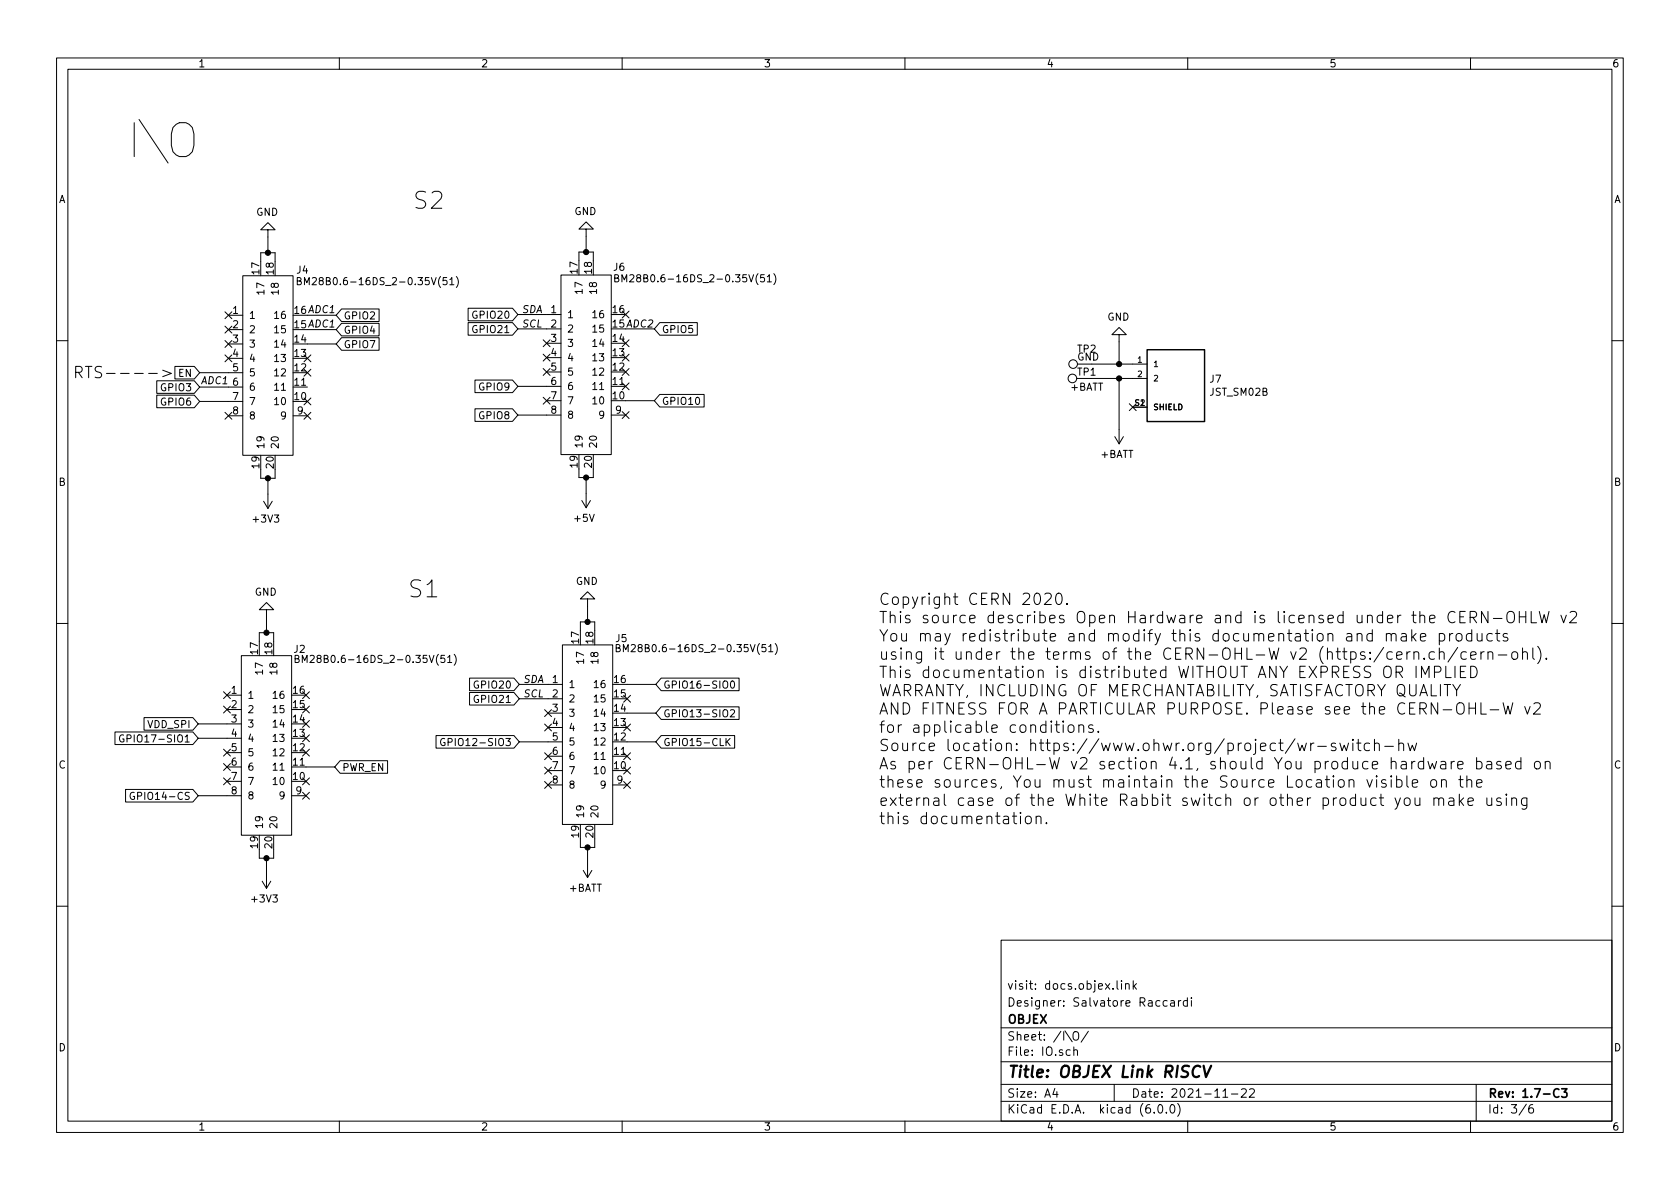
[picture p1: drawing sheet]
<svg xmlns="http://www.w3.org/2000/svg" width="297mm" height="210mm" viewBox="0 0 297 210" stroke-linecap="round" stroke-linejoin="round" font-family="sans-serif">
<g fill="none" stroke="#000" stroke-width=".18">
<path d="M10 10.2h277v190.1h-277zM12 12.2h273v186.1h-273zM60 10.2v2M110 10.2v2M160 10.2v2M210 10.2v2M260 10.2v2M39.8 55.1l1.2 1.3M39.8 57.7l1.2 1.2M40.4 55.7h2.5M40.4 58.3h2.5M41 55.1l-1.2 1.3"/>
<path d="M41 57.7l-1.2 1.2M42.9 48.8h8.9v31.7h-8.9zM46.1 46.2v-1.5h2.5v1.5M47.4 40.6h1.2l-1.2-1.2-1.3 1.2h1.3v4.1M52.6 49.7l.5-.1 .1-.2v-.2l-.6-.1v1.3h.4l.2-.2 .1-.3-.3-.2M53.8 50.4v-1.3l.5 .9 .4-.9v1.3M54.4 55.7h5M54.4 58.3h5M60.4 59.7h6.6v2.2h-6.6l-1-1.1zM60.4 57.2h6.6v2.2h-6.6l-1-1.1zM60.4 54.6h6.6v2.3h-6.6l-1-1.2zM79 49.1h-.6l-.1 .6 .2-.1h.4l.1 .2v.4l-.2 .2-.5-.2"/>
<path d="M79.5 49.4l.4-.3v1.3M79.5 50.4h.8M80.7 48.9a1.46 1.46 0 0 1 0 1.9M82.8 54.5h7.8l1 1.1-1 1.1h-7.8zM82.8 57h7.8l1 1.2-1 1.1h-7.8zM91.6 55.6h7.6M91.6 58.2h7.6M99.2 48.6h8.9v31.8h-8.9zM102.4 46.1v-1.5h2.5v1.5M103.6 40.5h1.3l-1.3-1.3-1.2 1.3h1.2v4.1M108.7 49.2l.5-.1 .2-.2-.1-.2-.6-.1v1.2h.5l.2-.1v-.3l-.3-.2M110 49.8v-1.2l.4 .9 .4-.9v1.2"/>
<path d="M110 55l1.2 1.2M110.6 58.2h5.1M111.2 55l-1.2 1.2M116.6 57h6.7v2.3h-6.7l-.9-1.1zM135.1 48.6h-.6v.6l.1-.1h.5l.1 .2-.1 .4-.2 .1-.4-.1M135.7 48.9l.3-.3v1.2M135.7 49.8h.7M136.8 48.4a1.46 1.46 0 0 1 0 1.9M197.9 59.2h1.2l-1.2-1.3-1.3 1.3h1.3v5.2M10 60.2h2M23.8 66h1.5M26.3 66h1.5"/>
<path d="M27.7 69.9h6.7l.9 1.1-.9 1.1h-6.7zM27.7 67.3h6.7l.9 1.1-.9 1.2h-6.7zM28.8 65.5l1.5 .5-1.5 .6M30.9 64.8h3.5l.9 1.1-.9 1.1h-3.5zM35.3 68.4h7.6M35.3 65.9h7.6M35.3 71h7.6M39.8 72.9l1.2 1.2M39.8 60.2l1.2 1.2M39.8 62.8l1.2 1.2M40.4 60.8h2.5M40.4 63.4h2.5"/>
<path d="M40.4 73.5h2.5M41 72.9l-1.2 1.2M41 60.2l-1.2 1.2M41 62.8l-1.2 1.2M51.8 68.4h2.6M51.8 73.5h2.6M53.7 70.4l1.3 1.2M53.7 72.9l1.3 1.2M53.7 65.3l1.3 1.2M53.7 62.8l1.3 1.2M54.4 60.8h5M55 70.4l-1.3 1.2"/>
<path d="M55 72.9l-1.3 1.2M55 65.3l-1.3 1.2M55 62.8l-1.3 1.2M84 72.3h6.6l1 1.1-1 1.1h-6.6zM84 67.2h6.6l1 1.1-1 1.1h-6.6zM91.6 68.3h7.6M91.6 73.4h7.6M96 70.3l1.3 1.2M96 65.2l1.3 1.2M96 62.6l1.3 1.2M96 60.1l1.3 1.2M96.6 60.7h2.6"/>
<path d="M96.6 63.2h2.6M96.6 65.8h2.6M96.6 70.9h2.6M97.3 70.3l-1.3 1.2M97.3 65.2l-1.3 1.2M97.3 62.6l-1.3 1.2M97.3 60.1l-1.3 1.2M108.1 68.3h2.5M108.1 73.4h2.5M110 60.1l1.2 1.2M110 65.2l1.2 1.2M110 62.6l1.2 1.2"/>
<path d="M110 72.8l1.2 1.2M110 67.7l1.2 1.2M110.6 70.9h5.1M111.2 60.1l-1.2 1.2M111.2 65.2l-1.2 1.2M111.2 62.6l-1.2 1.2M111.2 72.8l-1.2 1.2M111.2 67.7l-1.2 1.2M116.6 69.7h7.9v2.3h-7.9l-.9-1.1zM192.9 66.9h9.9M193 64.4h9.8M197.1 77.2l.8 1.3"/>
<path d="M197.9 66.9v11.6M198.6 77.2l-.7 1.3M199.7 71.4l1.2 1.2M200.3 72h2.5M200.9 71.4l-1.2 1.2M285 60.2h2M46.1 83.1v1.5h2.5v-1.5M46.6 88.6l.8 1.3M47.4 84.6v5.3M48.1 88.6l-.7 1.3M102.4 82.9v1.5h2.5v-1.5M102.9 88.5l.7 1.3"/>
<path d="M103.6 84.4v5.4M104.4 88.5l-.8 1.3M10 110.2h2M42.7 115.9h8.9v31.8h-8.9zM45.8 113.4v-1.5h2.6v1.5M47.1 107.8h1.3l-1.3-1.3-1.3 1.3h1.3v4.1M52.2 116.5l.5-.1 .1-.2v-.2l-.6-.1v1.3h.5l.1-.2 .1-.3-.3-.2M53.4 117.2v-1.3l.5 .9 .4-.9v1.3M78.6 115.9h-.6l-.1 .6 .2-.1h.4l.2 .2-.1 .4-.2 .2-.5-.2M79.2 116.2l.3-.3v1.3M79.2 117.2h.7M80.3 115.7a1.46 1.46 0 0 1 0 1.9"/>
<path d="M83 119.9h7.9l.9 1.1-.9 1.1h-7.9zM99.4 114h8.9v31.8h-8.9zM102.6 111.5v-1.5h2.6v1.5M103.9 105.9h1.3l-1.3-1.3-1.3 1.3h1.3v4.1M108.9 114.6l.6-.1 .1-.2v-.2l-.7-.1v1.2h.5l.2-.1 .1-.3-.3-.2M110.2 115.2v-1.2l.4 .9 .5-.9v1.2M116.9 119.9h13.8v2.2h-13.8l-.9-1.1zM135.4 114h-.6l-.1 .6 .2-.1h.4l.1 .2v.4l-.2 .1-.5-.1M135.9 114.3l.4-.3v1.2M135.9 115.2h.7M137.1 113.8a1.46 1.46 0 0 1 0 1.9M184.7 105.1l.3-.2h.5a.54 .54 0 0 1 .3 .9l-1.2 1.1h1.3"/>
<path d="M186.9 105a.48 .48 0 0 1 .8 .3 1.04 1.04 0 0 1-.6 1.6 1.33 1.33 0 0 1-.2-1.9zM188.6 106.7l.1 .1-.1 .1v-.1v-.1v.2M245.1 112.2a.5 .5 0 0 1 .9 .1v1.1M245.1 112v1.4M246 112.3l.3-.3 .4 .1 .1 1.3M246.9 115.9l1-.2-.1-.4h-.6l-.3 .2 .1 1 .2 .1 .6-.1M247.8 112.1l.2-.1 .6 .1 .1 1.3M248.7 112.5l-.7 .1a.39 .39 0 0 0-.3 .4 .39 .39 0 0 0 .3 .4l.7-.1M248.8 115.3v1.3M249.3 115.3a.51 .51 0 0 0-.5 .3M249.6 111.4v2M249.8 112.6l.6 .8"/>
<path d="M250 115.4a.5 .5 0 0 1 .9 .1v1.1M250 115.3v1.3M250.4 112l-.8 .8M250.4 117.8v2M251.1 112.7l1-.2-.1-.4-.6-.1-.3 .3 .1 1 .2 .1 .6-.1M251.3 119.8v-2l.7 1.4 .7-1.4v2M251.8 116.4l.1 .1-.1 .1-.1-.1 .1-.1v.2M253.6 115.3h-.5l-.4 .3v.6l.2 .3 .2 .1 .5-.1M253.6 118.9h.8a.54 .54 0 0 0 .4-.6 .54 .54 0 0 0-.4-.5h-.8v2M254.5 112.1l.6-.1 .3 .4v.6l-.2 .3-.1 .1-.6-.1M254.5 115.4a.5 .5 0 0 1 .8 .1v1.1M254.5 112v2"/>
<path d="M254.5 114.6v2M255.6 117.8v2h1M256.3 112v1.4M256.9 112a.51 .51 0 0 0-.6 .4M257.3 117.8v2M257.6 112.1a.55 .55 0 0 1 .9 .3v.6a.55 .55 0 0 1-.5 .4 .55 .55 0 0 1-.6-.4v-.6zM257.7 114.5l-1.7 2.6M258.1 109.1h.7M258.2 118.8h.7M259.1 108.1h-1v2h1M259.2 117.8h-1v2h1M259.3 115.3h-.6l-.4 .3v.6l.2 .3 .2 .1 .6-.1"/>
<path d="M259.9 109.2h.8a.54 .54 0 0 0 .4-.6 .54 .54 0 0 0-.4-.5h-.8v2M260 115.9l1-.2-.1-.4h-.6l-.3 .2 .1 1 .2 .1 .6-.1M260 117.8a1.06 1.06 0 0 1 1.2 .7 1.06 1.06 0 0 1-.4 1.2l-.8 .1zM260.2 112.1l-.6-.1-.3 .4v.6l.2 .3 .1 .1 .6-.1M260.2 111.4v2M260.4 109.2l.7 .9M261.2 112l.1 1.3a.55 .55 0 0 0 .7-.1M261.8 115.3v1.3M262 112v1.4M262.4 115.3a.51 .51 0 0 0-.6 .3M263.1 108.1v2l-1.2-2v2M263.1 115.4a.5 .5 0 0 1 .8 .1v1.1"/>
<path d="M263.1 115.3v1.3M263.9 112.1l-.6-.1-.4 .4v.6l.2 .3 .2 .1 .6-.1M264 109.4h1.6M264.4 112h.8M264.7 111.4v1.7l.1 .2 .4 .1M264.9 115.8h1.5M266.5 112.1l-.5-.1-.2 .3 .1 .3 .6 .2 .1 .2-.1 .3-.2 .1-.5-.1M266.7 108.2a.67 .67 0 0 1 .7 0 .67 .67 0 0 1 .4 .6v.7a.67 .67 0 0 1-.7 .7 .67 .67 0 0 1-.7-.7v-.7zM267.4 115.4a.55 .55 0 0 1 .5-.2 .55 .55 0 0 1 .4 .4v.6a.55 .55 0 0 1-.5 .4 .55 .55 0 0 1-.5-.4zM268.6 109.1h1.2M268.6 108.1v2M269.2 115.4a.5 .5 0 0 1 .9 .1v1.1"/>
<path d="M269.2 114.6v2M269.8 108.1v2M270.7 108.1v2h1M271 114.6v1.7l.3 .3M271.9 114.3a2.31 2.31 0 0 1 0 3.1M272.2 108.1l.4 2 .4-1.4 .4 1.4 .5-2M273.4 116.4l.1 .1-.1 .1-.1-.1 .1-.1v.2M276 108.8l.5 1.3 .4-1.3M277.6 108.3l.3-.2h.5a.54 .54 0 0 1 .3 .9l-1.2 1.1h1.3M285 110.2h2M20.3 129.4h13.8l1 1.2-1 1.1h-13.8zM21.9 130a.59 .59 0 0 0-.8 .6 .59 .59 0 0 0 .8 .6v-.5h-.2"/>
<path d="M22.2 139.6h11.9l1 1.1-1 1.1h-11.9zM25.5 126.9h8.6l1 1.1-1 1.1h-8.6zM35.1 128h7.6M35.1 130.6h7.6M39.5 135l1.2 1.2M39.5 137.6l1.2 1.2M39.5 132.5l1.2 1.2M39.5 124.9l1.2 1.2M39.5 122.3l1.2 1.2M40.1 122.9h2.6M40.1 135.6h2.6M40.1 125.5h2.6"/>
<path d="M40.1 133.1h2.6M40.1 138.2h2.6M40.7 135l-1.2 1.2M40.7 137.6l-1.2 1.2M40.7 132.5l-1.2 1.2M40.7 124.9l-1.2 1.2M40.7 122.3l-1.2 1.2M51.6 135.6h7.6M53.5 122.3l1.2 1.2M53.5 137.6l1.2 1.2M53.5 129.9l1.2 1.3M53.5 124.9l1.2 1.2"/>
<path d="M53.5 132.5l1.2 1.2M53.5 127.4l1.2 1.2M54.7 122.3l-1.2 1.2M54.7 137.6l-1.2 1.2M54.7 129.9l-1.2 1.3M54.7 124.9l-1.2 1.2M54.7 132.5l-1.2 1.2M54.7 127.4l-1.2 1.2M60.1 134.5h8.4v2.2h-8.4l-.9-1.1zM77.1 130.1h13.8l.9 1.1-.9 1.1h-13.8zM78.6 130.6a.59 .59 0 0 0-.7 .6 .59 .59 0 0 0 .7 .6l.1-.5h-.3M83 122.5h7.9l.9 1.1-.9 1.1h-7.9z"/>
<path d="M91.8 121h7.6M91.8 123.6h7.6M91.8 131.2h7.6M96.3 125.5l1.2 1.2M96.3 133.1l1.2 1.2M96.3 135.7l1.2 1.2M96.3 128l1.2 1.3M96.3 138.2l1.2 1.2M96.9 133.7h2.5M96.9 126.1h2.5M96.9 128.6h2.5M96.9 136.3h2.5"/>
<path d="M96.9 138.8h2.5M97.5 125.5l-1.2 1.2M97.5 133.1l-1.2 1.2M97.5 135.7l-1.2 1.2M97.5 128l-1.2 1.3M97.5 138.2l-1.2 1.2M108.3 133.7h2.6M108.3 138.8h2.6M110.3 133.1l1.2 1.2M110.3 135.7l1.2 1.2M110.3 128l1.2 1.3M110.3 138.2l1.2 1.2"/>
<path d="M110.3 123l1.2 1.2M110.9 121h5.1M110.9 126.1h5.1M110.9 131.2h5.1M111.5 133.1l-1.2 1.2M111.5 135.7l-1.2 1.2M111.5 128l-1.2 1.3M111.5 138.2l-1.2 1.2M111.5 123l-1.2 1.2M116.9 125h13.8v2.2h-13.8l-.9-1.1zM116.9 130.1h13v2.2h-13l-.9-1.1zM128.4 130.6v1.3"/>
<path d="M128.5 131.1l.6 .8M129.1 130.6l-.7 .7M129.2 125.6l.4-.1 .3 .4-.8 .9h.8M129.3 120.5l.2-.1a.68 .68 0 0 1 .4 .7 .68 .68 0 0 1-.4 .6l-.2-.1-.1-.4zM186.5 128.2h.8M186.8 127.5v1.7l.1 .2 .4 .1M188 127.5l-.1 .1 .1 .1 .1-.1-.1-.1v.2M188 128.2v1.3M189 128.3a.54 .54 0 0 1 .9 .3v.5a.54 .54 0 0 1-.5 .4 .54 .54 0 0 1-.6-.4v-.5zM190.8 128.4a.5 .5 0 0 1 .8 .1v1M190.8 128.2v1.3M193.2 128.3l-.4-.1-.3 .3 .1 .2 .6 .2 .1 .2-.1 .3-.2 .1-.5-.1"/>
<path d="M194.2 129.3l.1 .1-.1 .1-.1-.1 .1-.1v.2M229.5 131.4l.3 1.3 .4-.9 .4 .9 .4-1.3M231.7 131.4v1.3M232.3 131.4a.51 .51 0 0 0-.6 .4M233 132h1.5M236.1 131.5l-.4-.1-.3 .3 .1 .3 .6 .2 .1 .2-.1 .2-.2 .1-.5-.1M236.9 131.4l.4 1.3 .4-.9 .4 .9 .3-1.3M239.2 130.7l-.1 .1 .1 .1 .1-.1-.1-.1v.2M239.2 131.4v1.3M239.9 131.4h.7M240.2 130.7v1.8v.1l.4 .1M241.7 137.9l.5 1.3 .4-1.3"/>
<path d="M242.2 131.5l-.6-.1-.4 .4v.6l.2 .2 .2 .1 .6-.1M243 131.6a.5 .5 0 0 1 .9 .1v1M243 130.7v2M243.4 137.9v1.3M244.8 132h1.6M245 138l-.5-.1-.2 .3 .1 .2 .6 .2 .1 .2-.1 .3-.2 .1-.5-.1M246 137.9v1.3M246.9 138l.6-.1 .4 .3v.6l-.2 .3-.2 .1-.6-.1M246.9 137.2v2M247.3 131.6a.5 .5 0 0 1 .9 .1v1M247.3 130.7v2M248.8 137.2v1.7l.2 .3"/>
<path d="M248.9 131.4l.4 1.3 .4-.9 .4 .9 .4-1.3M249.7 138.5l1-.2-.1-.3-.6-.1-.3 .3 .1 .9 .2 .1 .6-.1M252.5 134.6l.4 1.4 .3-1 .4 1 .4-1.4M253.1 138a.55 .55 0 0 1 .9 .2v.6a.55 .55 0 0 1-.5 .4 .55 .55 0 0 1-.5-.4v-.6zM254.8 134.7l.2-.1 .5 .1 .1 1.3M254.9 138.1a.5 .5 0 0 1 .8 .1v1M254.9 137.9v1.3M255.6 135.1l-.6 .1a.39 .39 0 0 0-.3 .4 .39 .39 0 0 0 .3 .4l.6-.1M256.6 134.6v1.4M256.9 121l.6 1.1 .7-1.1M257.2 134.6a.51 .51 0 0 0-.6 .4M257.5 122.1v1"/>
<path d="M257.7 135.3l1-.2-.1-.4-.6-.1-.3 .3 .1 1 .2 .1 .6-.1M257.9 137.9h.8M258.2 137.2v1.7l.1 .2 .4 .1M259.4 138.1a.5 .5 0 0 1 .8 .1v1M259.4 137.2v2M259.7 124.3v2M259.7 125.2h1.2M260.9 124.3v2M261.1 134.7l.6-.1 .3 .4v.6l-.2 .3-.1 .1-.6-.1M261.1 138.5l.9-.2-.1-.3-.5-.1-.3 .3 .1 .9 .2 .1 .5-.1M261.1 134v2M261.8 124.3v2h1"/>
<path d="M262.9 134.7l.2-.1 .6 .1 .1 1.3M263.5 125.5h1.5M263.8 135.1l-.7 .1a.39 .39 0 0 0-.3 .4 .39 .39 0 0 0 .3 .4l.7-.1M265.4 134.7l-.5-.1-.3 .3 .1 .3 .7 .2 .1 .2-.1 .3-.2 .1-.6-.1M265.8 124.3l.4 2 .4-1.5 .4 1.5 .5-2M266.2 135.3l1-.2-.1-.4-.6-.1-.3 .3 .1 1 .2 .1 .6-.1M268.9 134.7l-.6-.1-.3 .4v.6l.1 .3 .2 .1 .6-.1M268.9 134v2M269.6 124.9l.5 1.4 .4-1.4M271.2 124.5l.3-.2h.5a.54 .54 0 0 1 .3 .8l-1.2 1.2h1.3M271.4 134.8a.55 .55 0 0 1 .5-.2 .55 .55 0 0 1 .5 .4v.6a.55 .55 0 0 1-.6 .4 .55 .55 0 0 1-.5-.4zM273.2 134.8a.5 .5 0 0 1 .9 .1v1.1"/>
<path d="M273.2 134.6v1.4M23.7 140.2a.59 .59 0 0 0-.7 .5 .59 .59 0 0 0 .7 .6l.1-.5h-.3M35.1 140.7h7.6M45.8 150.2v1.6h2.6v-1.6M46.4 155.8l.7 1.3M47.1 151.8v5.3M47.9 155.8l-.8 1.3M51.6 140.7h2.5M53.5 140.1l1.2 1.2M54.7 140.1l-1.2 1.2M102.6 148.3v1.6h2.6v-1.6M103.1 153.9l.8 1.3"/>
<path d="M103.9 149.9v5.3M104.6 153.9l-.7 1.3M180.4 144.3v1.4M181.4 144.5a.54 .54 0 0 1 .5-.2 .54 .54 0 0 1 .4 .4v.6a.54 .54 0 0 1-.5 .4 .54 .54 0 0 1-.5-.4zM183.2 144.5a.5 .5 0 0 1 .9 .1v1.1M183.2 144.3v1.4M185 145.5l.1 .1-.1 .1-.1-.1 .1-.1v.2M246.6 141.1l.5 1.3M247.6 141.1l-.7 1.8-.3 .2M248.4 141.3a.54 .54 0 0 1 .5-.2 .54 .54 0 0 1 .4 .4v.6a.54 .54 0 0 1-.5 .4 .54 .54 0 0 1-.5-.4zM250.2 141.1l.1 1.2a.55 .55 0 0 0 .7-.1M251 141.1v1.3"/>
<path d="M253.5 141.3a.5 .5 0 0 1 .9 .1v1M253.5 141.1v1.3M254.4 141.4l.3-.3 .5 .1v1.2M256.2 141.2l.2-.1 .6 .1 .1 1.2M257.1 141.6l-.7 .1a.39 .39 0 0 0-.3 .4 .39 .39 0 0 0 .3 .3l.7-.1M258 140.4v2M258.2 141.7l.6 .7M258.8 141.1l-.8 .8M259.5 141.8l1-.2-.1-.4-.6-.1-.3 .3 .1 .9 .2 .1 .6-.1M262.9 141.1l.1 1.2a.55 .55 0 0 0 .8-.1M263.8 141.1v1.3M265.4 141.2l-.5-.1-.3 .3 .1 .3 .7 .2 .1 .2-.1 .2-.2 .1-.6-.1"/>
<path d="M266.3 140.4l-.1 .1 .1 .1 .1-.1-.1-.1v.2M266.3 141.1v1.3M267.3 141.3a.5 .5 0 0 1 .8 .1v1M267.3 141.1v1.3M270 141.1v1.6a.54 .54 0 0 1-.9 .3M270 141.2l-.6-.1-.4 .4v.6l.2 .2 .2 .1 .6-.1M10 160.2h2M177 166.3h108v32h-108zM197.5 173.4v1.3l.2 .2M198.3 173.4v.2M198.3 173.9v1M199 174.1l.2-.2 .4 .1v.9"/>
<path d="M199 173.9v1M200.4 173.4v1.5M200.5 174.4l.4 .5M200.9 173.9l-.5 .6M206.4 177l-.5-.1-.3 .3v.4l.2 .3h.6M207 177h.6v.9M207.6 177.3l-.5 .1a.29 .29 0 0 0-.2 .2 .29 .29 0 0 0 .2 .3h.5M208.4 176.9v1M208.8 176.9l-.3 .1-.1 .2M209.9 177l-.4-.1-.3 .3v.4l.2 .3h.5M209.9 176.4v1.5M210.6 176.4v.2"/>
<path d="M210.6 176.9v1M285 160.2h2M60 198.3v2M110 198.3v2M160 198.3v2M177 194.8h108M177 191.8h108M177 187.8h108M177 181.8h108M186.5 192.5l-.4 1h1M186.9 193v1M188.3 182.3l1.3 1.9"/>
<path d="M189.2 185.7l-.4-.1-.3 .3v.4l.1 .3h.6M189.8 182.6a.5 .5 0 0 1 .6-.2 .5 .5 0 0 1 .3 .5v.5a.5 .5 0 0 1-.5 .6 .5 .5 0 0 1-.5-.6zM189.9 185.8l.2-.2 .3 .1 .1 .9M189.9 185.1v1.5M192.4 182.4l-1.3 1.9M197 191.8v3M204.1 196.7v.1M204.9 195.4l.2-.1a.81 .81 0 0 1 .6 .7 .81 .81 0 0 1-.3 .8h-.2a.81 .81 0 0 1-.6-.6 .81 .81 0 0 1 .3-.8zM206.2 196.7v.1M207.1 195.4l.1-.1a.81 .81 0 0 1 .6 .7 .81 .81 0 0 1-.3 .8h-.1a.81 .81 0 0 1-.6-.6 .81 .81 0 0 1 .3-.8zM208.2 195.1a1.72 1.72 0 0 1 0 2.3M210 198.3v2"/>
<path d="M216.2 194h.9M217.7 193.5h1.2M219.5 192.7l.6-.2 .2 .2 .1 .3-1 1h1M220.9 192.7l.6-.2 .2 .2 .1 .3-.9 1h.9M260 198.3v2M261 191.8v6.5M269.9 195.3l-1.3 1.9M271 195.3a.6 .6 0 0 0-.7 .7v.5l.1 .3h.5l.2-.1 .1-.5-.2-.2-.4-.1-.3 .3"/>
<circle cx="189.6" cy="66.9" r=".76"/>
<circle cx="189.7" cy="64.4" r=".76"/>
</g>
<path d="M275.6 192.7a.6 .6 0 0 0-.7 0 .6 .6 0 0 0-.2 .7 .56 .56 0 0 0 .3 .6 .56 .56 0 0 0 .6-.1M276.1 192.5h1l-.5 .6 .4 .1v.7l-.2 .1h-.5l-.2-.1" fill="none" stroke="#000" stroke-width=".3"/>
<path d="M212.2 188.7a.88 .88 0 0 0-1-.1 .88 .88 0 0 0-.3 1 .69 .69 0 0 0 .3 .8 .69 .69 0 0 0 .8-.1M212.8 188.5l.4 2 .9-2" fill="none" stroke="#000" stroke-width=".4"/>
<path d="M202.8 61.8h10.2v12.7h-10.2z" fill="none" stroke="#000" stroke-width=".25"/>
<g fill="#000" stroke="#000" stroke-width=".18">
<circle cx="47.4" cy="44.7" r=".46"/>
<circle cx="103.6" cy="44.6" r=".46"/>
<circle cx="197.9" cy="66.9" r=".46"/>
<circle cx="197.9" cy="64.4" r=".46"/>
<circle cx="47.4" cy="84.6" r=".46"/>
<circle cx="103.6" cy="84.4" r=".46"/>
<circle cx="47.1" cy="111.9" r=".46"/>
<circle cx="103.9" cy="110" r=".46"/>
<circle cx="47.1" cy="151.8" r=".46"/>
<circle cx="103.9" cy="149.9" r=".46"/>
</g>
<text font-size="8.3" x="22.2" y="28">I\O</text>
<g font-size="4.2">
<text x="72.9" y="37">S2</text>
<text x="72" y="105.7">S1</text>
</g>
<g font-size="2.8">
<text x="12.8" y="66.9">RTS----&gt;</text>
<text x="155.3" y="107">Copyright CERN 2020.</text>
<text x="155.3" y="110.2">This source describes Open Hardware and is licensed under the CERN-OHLW v2</text>
<text x="155.3" y="113.5">You may redistribute and modify this documentation and make products</text>
<text x="155.3" y="116.7">using it under the terms of the CERN-OHL-W v2 (https:/cern.ch/cern-ohl).</text>
<text x="155.3" y="119.9">This documentation is distributed WITHOUT ANY EXPRESS OR IMPLIED</text>
<text x="155.3" y="123.1">WARRANTY, INCLUDING OF MERCHANTABILITY, SATISFACTORY QUALITY</text>
<text x="155.3" y="126.4">AND FITNESS FOR A PARTICULAR PURPOSE. Please see the CERN-OHL-W v2</text>
<text x="155.3" y="129.6">for applicable conditions.</text>
<text x="155.3" y="132.8">Source location: https://www.ohwr.org/project/wr-switch-hw</text>
<text x="155.3" y="136.1">As per CERN-OHL-W v2 section 4.1, should You produce hardware based on</text>
<text x="155.3" y="139.3">these sources, You must maintain the Source Location visible on the</text>
<text x="155.3" y="142.5">external case of the White Rabbit switch or other product you make using</text>
<text x="155.3" y="145.8">this documentation.</text>
<text x="178" y="190.6">Title: OBJEX Link RISCV</text>
</g>
<g font-size="2.1">
<text x="178" y="178">Designer: Salvatore Raccardi</text>
<text x="178" y="175">visit: docs.objex.link</text>
<text x="178" y="184">Sheet: /I\O/</text>
<text x="178" y="181">OBJEX</text>
<text x="178" y="186.7">File: IO.sch</text>
<text x="178" y="196.9">KiCad E.D.A. kicad (6.0.0)</text>
<text x="178" y="194.1">Size: A4</text>
<text x="200" y="194.1">Date: 2021-11-22</text>
<text x="263" y="194.1">Rev: 1.7-C3</text>
<text x="263" y="196.9">Id: 3/6</text>
</g>
<g font-size="1.8">
<text x="35" y="11.9">1</text>
<text x="85" y="11.9">2</text>
<text x="135" y="11.9">3</text>
<text x="185" y="11.9">4</text>
<text x="235" y="11.9">5</text>
<text x="285" y="11.9">6</text>
<text x="10.3" y="35.9">A</text>
<text x="285.3" y="35.9">A</text>
<text x="45.3" y="38.1">GND</text>
<text x="101.5" y="38">GND</text>
<text x="108.5" y="47.9">J6</text>
<text x="45.8" y="48.5" transform="rotate(-90 45.8 48.5)">17</text>
<text x="46.7" y="51.7" transform="rotate(-90 46.7 51.7)">17</text>
<text x="48.4" y="48.5" transform="rotate(-90 48.4 48.5)">18</text>
<text x="49.3" y="51.7" transform="rotate(-90 49.3 51.7)">18</text>
<text x="52.5" y="48.4">J4</text>
<text x="54.9" y="50.4">BM28B0.6-16DS_2-0.35V(51)</text>
<text x="102.1" y="48.3" transform="rotate(-90 102.1 48.3)">17</text>
<text x="103" y="51.6" transform="rotate(-90 103 51.6)">17</text>
<text x="104.6" y="48.3" transform="rotate(-90 104.6 48.3)">18</text>
<text x="105.5" y="51.6" transform="rotate(-90 105.5 51.6)">18</text>
<text x="111" y="49.9">BM28B0.6-16DS_2-0.35V(51)</text>
<text x="41.2" y="55.5">1</text>
<text x="41.2" y="58">2</text>
<text x="43.9" y="56.4">1</text>
<text x="43.9" y="58.9">2</text>
<text x="48.8" y="58.9">15</text>
<text x="48.8" y="56.4">16</text>
<text x="52.1" y="58">15ADC1</text>
<text x="52.1" y="55.5">16ADC1</text>
<text x="60.7" y="59">GPIO4</text>
<text x="60.7" y="56.5">GPIO2</text>
<text x="83.9" y="56.3">GPIO20</text>
<text x="83.9" y="58.9">GPIO21</text>
<text x="92.2" y="55.4">SDA</text>
<text x="92.2" y="57.9">SCL</text>
<text x="97.4" y="55.4">1</text>
<text x="97.4" y="57.9">2</text>
<text x="100.2" y="56.3">1</text>
<text x="100.2" y="58.8">2</text>
<text x="105.1" y="58.8">15</text>
<text x="105.1" y="56.3">16</text>
<text x="108.4" y="57.9">15ADC2</text>
<text x="108.4" y="55.4">16</text>
<text x="117" y="58.9">GPIO5</text>
<text x="195.8" y="56.7">GND</text>
<text x="41.2" y="60.6">3</text>
<text x="41.2" y="63.1">4</text>
<text x="41.2" y="65.7">5</text>
<text x="43.9" y="61.5">3</text>
<text x="43.9" y="64">4</text>
<text x="48.8" y="64">13</text>
<text x="48.8" y="61.5">14</text>
<text x="52.1" y="65.7">12</text>
<text x="52.1" y="63.1">13</text>
<text x="52.1" y="60.6">14</text>
<text x="60.7" y="61.6">GPIO7</text>
<text x="97.4" y="60.4">3</text>
<text x="97.4" y="63">4</text>
<text x="97.4" y="65.5">5</text>
<text x="100.2" y="61.3">3</text>
<text x="100.2" y="63.9">4</text>
<text x="105.1" y="63.9">13</text>
<text x="105.1" y="61.3">14</text>
<text x="108.4" y="65.5">12</text>
<text x="108.4" y="63">13</text>
<text x="108.4" y="60.4">14</text>
<text x="190.4" y="63.7">GND</text>
<text x="190.5" y="62.4">TP2</text>
<text x="28.6" y="71.7">GPIO6</text>
<text x="28.6" y="69.2">GPIO3</text>
<text x="31.6" y="66.6">EN</text>
<text x="35.4" y="67.9">ADC1</text>
<text x="41.2" y="68.2">6</text>
<text x="41.2" y="70.7">7</text>
<text x="43.9" y="66.5">5</text>
<text x="43.9" y="69.1">6</text>
<text x="43.9" y="71.6">7</text>
<text x="48.8" y="71.6">10</text>
<text x="48.8" y="69.1">11</text>
<text x="48.8" y="66.5">12</text>
<text x="52.1" y="70.7">10</text>
<text x="52.1" y="68.2">11</text>
<text x="84.9" y="69">GPIO9</text>
<text x="97.4" y="68.1">6</text>
<text x="97.4" y="70.6">7</text>
<text x="100.2" y="66.4">5</text>
<text x="100.2" y="69">6</text>
<text x="100.2" y="71.5">7</text>
<text x="105.1" y="71.5">10</text>
<text x="105.1" y="69">11</text>
<text x="105.1" y="66.4">12</text>
<text x="108.4" y="70.6">10</text>
<text x="108.4" y="68.1">11</text>
<text x="117" y="71.6">GPIO10</text>
<text x="189.3" y="69.1">+BATT</text>
<text x="190.5" y="66.4">TP1</text>
<text x="213.9" y="67.7">J7</text>
<text x="214" y="70">JST_SM02B</text>
<text x="41.2" y="73.3">8</text>
<text x="43.9" y="74.2">8</text>
<text x="49.8" y="74.2">9</text>
<text x="52.6" y="73.3">9</text>
<text x="84.9" y="74.1">GPIO8</text>
<text x="97.4" y="73.1">8</text>
<text x="100.2" y="74">8</text>
<text x="106.1" y="74">9</text>
<text x="108.9" y="73.1">9</text>
<text x="45.8" y="82.8" transform="rotate(-90 45.8 82.8)">19</text>
<text x="46.7" y="79.5" transform="rotate(-90 46.7 79.5)">19</text>
<text x="48.4" y="82.8" transform="rotate(-90 48.4 82.8)">20</text>
<text x="49.3" y="79.5" transform="rotate(-90 49.3 79.5)">20</text>
<text x="102.1" y="82.6" transform="rotate(-90 102.1 82.6)">19</text>
<text x="103" y="79.4" transform="rotate(-90 103 79.4)">19</text>
<text x="104.6" y="82.6" transform="rotate(-90 104.6 82.6)">20</text>
<text x="105.5" y="79.4" transform="rotate(-90 105.5 79.4)">20</text>
<text x="194.6" y="81">+BATT</text>
<text x="10.3" y="85.9">B</text>
<text x="285.3" y="85.9">B</text>
<text x="44.9" y="92.4">+3V3</text>
<text x="101.7" y="92.3">+5V</text>
<text x="45" y="105.3">GND</text>
<text x="101.8" y="103.4">GND</text>
<text x="102.4" y="113.8" transform="rotate(-90 102.4 113.8)">17</text>
<text x="104.9" y="113.8" transform="rotate(-90 104.9 113.8)">18</text>
<text x="108.9" y="113.5">J5</text>
<text x="45.6" y="115.7" transform="rotate(-90 45.6 115.7)">17</text>
<text x="46.5" y="118.9" transform="rotate(-90 46.5 118.9)">17</text>
<text x="48.1" y="115.7" transform="rotate(-90 48.1 115.7)">18</text>
<text x="49" y="118.9" transform="rotate(-90 49 118.9)">18</text>
<text x="52" y="115.4">J2</text>
<text x="54.5" y="117.2">BM28B0.6-16DS_2-0.35V(51)</text>
<text x="103.3" y="117" transform="rotate(-90 103.3 117)">17</text>
<text x="105.8" y="117" transform="rotate(-90 105.8 117)">18</text>
<text x="111.3" y="115.3">BM28B0.6-16DS_2-0.35V(51)</text>
<text x="40.9" y="122.7">1</text>
<text x="40.9" y="125.2">2</text>
<text x="43.7" y="123.6">1</text>
<text x="48.6" y="123.6">16</text>
<text x="51.8" y="125.2">15</text>
<text x="51.8" y="122.7">16</text>
<text x="84.2" y="124.3">GPIO21</text>
<text x="84.2" y="121.8">GPIO20</text>
<text x="92.5" y="123.3">SCL</text>
<text x="92.5" y="120.8">SDA</text>
<text x="97.7" y="120.8">1</text>
<text x="97.7" y="123.3">2</text>
<text x="97.7" y="125.9">3</text>
<text x="100.5" y="121.7">1</text>
<text x="100.5" y="124.2">2</text>
<text x="105.3" y="124.2">15</text>
<text x="105.3" y="121.7">16</text>
<text x="108.6" y="125.9">14</text>
<text x="108.6" y="123.3">15</text>
<text x="108.6" y="120.8">16</text>
<text x="117.2" y="121.8">GPIO16-SIO0</text>
<text x="22.8" y="131.3">GPIO17-SIO1</text>
<text x="26.2" y="128.7">VDD_SPI</text>
<text x="40.9" y="127.8">3</text>
<text x="40.9" y="130.3">4</text>
<text x="43.7" y="126.1">2</text>
<text x="43.7" y="128.6">3</text>
<text x="43.7" y="131.2">4</text>
<text x="48.6" y="131.2">13</text>
<text x="48.6" y="128.6">14</text>
<text x="48.6" y="126.1">15</text>
<text x="51.8" y="130.3">13</text>
<text x="51.8" y="127.8">14</text>
<text x="79.5" y="131.9">GPIO12-SIO3</text>
<text x="97.7" y="128.4">4</text>
<text x="97.7" y="130.9">5</text>
<text x="100.5" y="126.7">3</text>
<text x="100.5" y="129.3">4</text>
<text x="100.5" y="131.8">5</text>
<text x="105.3" y="131.8">12</text>
<text x="105.3" y="129.3">13</text>
<text x="105.3" y="126.7">14</text>
<text x="108.6" y="130.9">12</text>
<text x="108.6" y="128.4">13</text>
<text x="117.2" y="126.8">GPIO13-SIO2</text>
<text x="117.2" y="131.9">GPIO15-CLK</text>
<text x="10.3" y="135.9">C</text>
<text x="40.9" y="132.8">5</text>
<text x="40.9" y="135.4">6</text>
<text x="40.9" y="137.9">7</text>
<text x="43.7" y="133.7">5</text>
<text x="43.7" y="136.3">6</text>
<text x="48.6" y="136.3">11</text>
<text x="48.6" y="133.7">12</text>
<text x="51.8" y="137.9">10</text>
<text x="51.8" y="135.4">11</text>
<text x="51.8" y="132.8">12</text>
<text x="60.5" y="136.4">PWR_EN</text>
<text x="97.7" y="133.5">6</text>
<text x="97.7" y="136">7</text>
<text x="100.5" y="134.4">6</text>
<text x="100.5" y="136.9">7</text>
<text x="105.3" y="136.9">10</text>
<text x="105.3" y="134.4">11</text>
<text x="108.6" y="136">10</text>
<text x="108.6" y="133.5">11</text>
<text x="285.3" y="135.9">C</text>
<text x="24.3" y="141.4">GPIO14-CS</text>
<text x="40.9" y="140.5">8</text>
<text x="43.7" y="138.8">7</text>
<text x="43.7" y="141.3">8</text>
<text x="48.6" y="138.8">10</text>
<text x="49.6" y="141.3">9</text>
<text x="52.3" y="140.5">9</text>
<text x="97.7" y="138.6">8</text>
<text x="100.5" y="139.4">8</text>
<text x="106.3" y="139.4">9</text>
<text x="109.1" y="138.6">9</text>
<text x="45.6" y="149.9" transform="rotate(-90 45.6 149.9)">19</text>
<text x="46.5" y="146.7" transform="rotate(-90 46.5 146.7)">19</text>
<text x="48.1" y="149.9" transform="rotate(-90 48.1 149.9)">20</text>
<text x="49" y="146.7" transform="rotate(-90 49 146.7)">20</text>
<text x="102.4" y="148" transform="rotate(-90 102.4 148)">19</text>
<text x="103.3" y="144.8" transform="rotate(-90 103.3 144.8)">19</text>
<text x="104.9" y="148" transform="rotate(-90 104.9 148)">20</text>
<text x="105.8" y="144.8" transform="rotate(-90 105.8 144.8)">20</text>
<text x="44.6" y="159.6">+3V3</text>
<text x="100.6" y="157.7">+BATT</text>
<text x="10.3" y="185.9">D</text>
<text x="285.3" y="185.9">D</text>
<text x="35" y="199.9">1</text>
<text x="85" y="199.9">2</text>
<text x="135" y="199.9">3</text>
<text x="185" y="199.9">4</text>
<text x="235" y="199.9">5</text>
<text x="285" y="199.9">6</text>
</g>
<g font-size="1.4">
<text x="201.2" y="64.1">1</text>
<text x="203.8" y="64.9">1</text>
<text x="200.7" y="71.7">S1</text>
<text x="201.2" y="66.7">2</text>
<text x="201.6" y="71.7">2</text>
<text x="203.8" y="67.4">2</text>
<text x="203.8" y="72.5">SHIELD</text>
</g>
</svg>
